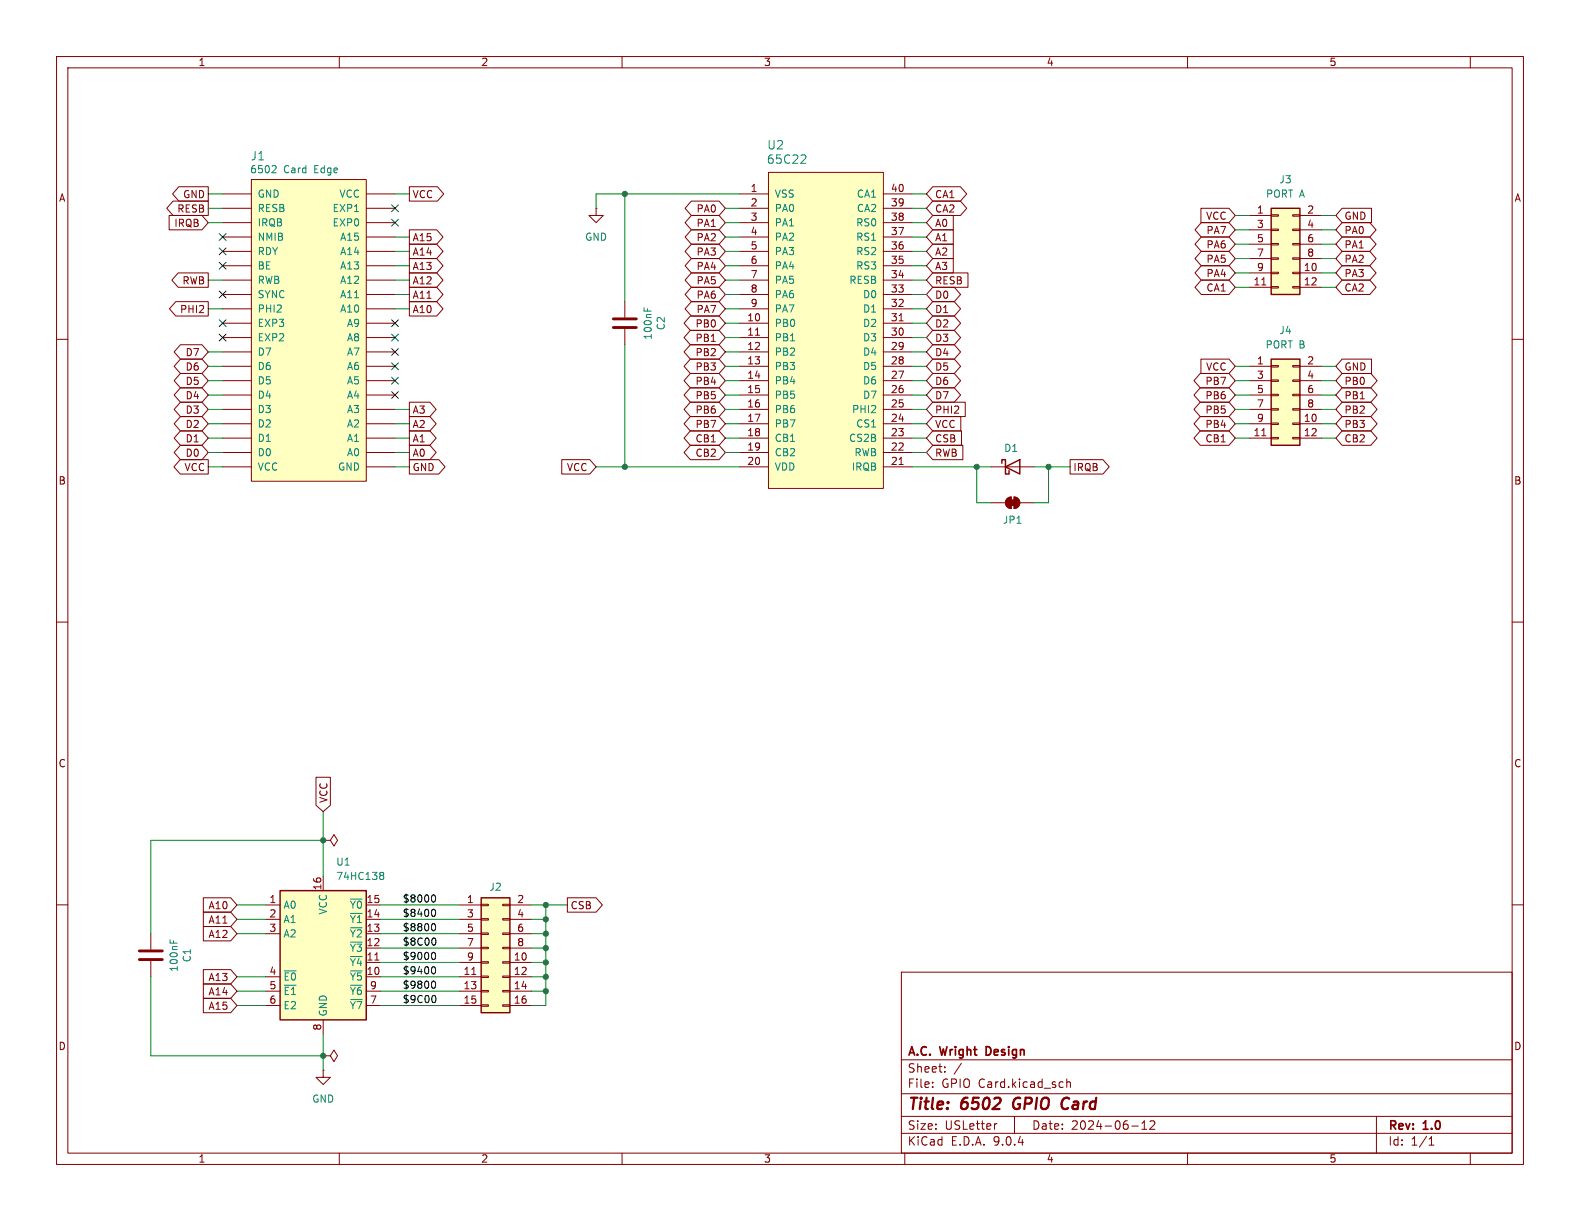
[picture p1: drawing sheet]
<svg xmlns="http://www.w3.org/2000/svg" width="279mm" height="216mm" viewBox="0 0 279 216" stroke-linecap="round" stroke-linejoin="round" font-family="sans-serif">
<g fill="none" stroke="#840000" stroke-width=".18">
<path d="M10 10h259.4v195.9h-259.4zM12 12h255.4v191.9h-255.4zM60 10v2M110 10v2M160 10v2M210 10v2M260 10v2M10 60h2M267.4 60h2M10 110h2M267.4 110h2M10 160h2"/>
<path d="M159.4 171.9h108v32h-108zM267.4 160h2M159.4 197.4h108M159.4 193.4h108M159.4 187.4h108M164.9 192.1v.2M164.9 191.4v.1M167.1 189.4v.2M167.1 188.7v.1M170 188l-1.3 1.9M176.3 198.7l-.3 .1M179.4 197.4v3"/>
<path d="M188.6 190.8v1.5M188.6 191.4l.3-.1 .3 .1 .1 .9M200.1 199.1h1.2M201.9 199.7h.9M201.9 198.6l.5-.4v1.5M203.4 198.3l.5-.1 .2 .1 .1 .3-.9 1.1h.9M243.4 197.4v6.5M60 203.9v2M110 203.9v2M159.4 200.4h108M160 203.9v2M210 203.9v2"/>
<path d="M252.7 202.5h.9M252.7 201.4l.4-.4v1.5M260 203.9v2"/>
</g>
<path d="M179.4 194.4a1.27 1.27 0 0 0 0 1.6M188 196l.3 .1 .5-.1M188.7 194.1l-.5 .1-.2 .2" fill="none" stroke="#840000" stroke-width=".4"/>
<path d="M174.7 185.1h-.3v1.5h.3" fill="none" stroke="#840000" stroke-width=".3"/>
<path d="M44.4 31.8h20.4v53.3h-20.4z" fill="#ffffc2"/>
<g fill="none" stroke="#840000" stroke-width=".18">
<path d="M39.4 34.3h5M39.4 36.8h5M39.4 39.4h5M44.4 31.8h20.4v53.3h-20.4zM64.8 34.3h5M64.8 36.8h5M64.8 39.4h5M39.4 41.9h5M39.4 44.5h5M39.4 47h5M39.4 49.5h5M39.4 52.1h5"/>
<path d="M39.4 54.6h5M39.4 57.2h5M39.4 59.7h5M64.8 41.9h5M64.8 44.5h5M64.8 47h5M64.8 49.5h5M64.8 52.1h5M64.8 54.6h5M64.8 57.2h5M64.8 59.7h5M39.4 62.2h5"/>
<path d="M39.4 64.8h5M39.4 67.3h5M39.4 69.9h5M39.4 72.4h5M39.4 74.9h5M39.4 77.5h5M64.8 62.2h5M64.8 64.8h5M64.8 67.3h5M64.8 69.9h5M64.8 72.4h5M64.8 74.9h5"/>
<path d="M64.8 77.5h5M39.4 80h5M39.4 82.6h5M64.8 80h5M64.8 82.6h5"/>
</g>
<path d="M48.6 29.3l.2 .2v.3l-.8 .8h.8" fill="none" stroke="#008484" stroke-width=".18"/>
<path d="M224.8 63.5h5.1v15.2h-5.1z" fill="#ffffc2"/>
<path d="M224.8 63.5h5.1v15.2h-5.1z" fill="none" stroke="#840000" stroke-width=".25"/>
<g fill="none" stroke="#840000" stroke-width=".18">
<path d="M221 64.8h3.8M221 67.3h3.8M221 69.9h3.8M221 72.4h3.8M221 74.9h3.8M221 77.5h3.8M223.1 77.1h.8M224.8 64.6h1.3v.3h-1.3zM224.8 67.2h1.3v.2h-1.3zM224.8 69.7h1.3v.3h-1.3zM224.8 72.3h1.3v.2h-1.3zM224.8 74.8h1.3v.3h-1.3z"/>
<path d="M224.8 77.3h1.3v.3h-1.3zM228.6 64.6h1.3v.3h-1.3zM228.6 67.2h1.3v.2h-1.3zM228.6 69.7h1.3v.3h-1.3zM228.6 72.3h1.3v.2h-1.3zM228.6 74.8h1.3v.3h-1.3zM228.6 77.3h1.3v.3h-1.3zM229.9 64.8h3.8M229.9 67.3h3.8M229.9 69.9h3.8M229.9 72.4h3.8M229.9 74.9h3.8"/>
<path d="M229.9 77.5h3.8"/>
</g>
<path d="M135.9 30.5h20.3v55.9h-20.3z" fill="#ffffc2"/>
<g fill="none" stroke="#840000" stroke-width=".18">
<path d="M130.8 34.3h5.1M130.8 36.8h5.1M130.8 39.4h5.1M135.9 30.5h20.3v55.9h-20.3zM156.2 34.3h5.1M156.2 36.8h5.1M156.2 39.4h5.1M110.5 53.3v2.8M110.5 58.2v2.8M130.8 41.9h5.1M130.8 44.5h5.1M130.8 47h5.1"/>
<path d="M130.8 49.5h5.1M130.8 52.1h5.1M130.8 54.6h5.1M130.8 57.2h5.1M130.8 59.7h5.1M133.6 59.3h.7M156.2 41.9h5.1M156.2 44.5h5.1M156.2 47h5.1M156.2 49.5h5.1M156.2 52.1h5.1M156.2 54.6h5.1"/>
<path d="M156.2 57.2h5.1M156.2 59.7h5.1M159 56.7h.7M130.8 62.2h5.1M130.8 64.8h5.1M130.8 67.3h5.1M130.8 69.9h5.1M130.8 72.4h5.1M130.8 74.9h5.1M130.8 77.5h5.1M156.2 62.2h5.1M156.2 64.8h5.1"/>
<path d="M156.2 67.3h5.1M156.2 69.9h5.1M156.2 72.4h5.1M156.2 74.9h5.1M156.2 77.5h5.1M130.8 80h5.1M130.8 82.6h5.1M156.2 80h5.1M156.2 82.6h5.1M159 82.1h.7M175.3 82.6h7.6M175.3 88.9h2.5"/>
<path d="M178.1 88.2l.7-.3v2a1.02 1.02 0 0 1-.9-.6 1.02 1.02 0 0 1 .2-1.1zM179.3 87.9a1.02 1.02 0 0 1 1 1 1.02 1.02 0 0 1-1 1zM180.3 88.9h2.6"/>
</g>
<path d="M142.2 27.4l.3 .3-.1 .3-.8 .9h.9M113.9 54.4v.6M114.5 54.6v.4" fill="none" stroke="#008484" stroke-width=".18"/>
<path d="M108.5 56.4h4M108.5 57.9h4" fill="none" stroke="#840000" stroke-width=".51"/>
<g fill="#840000" stroke="#840000" stroke-width=".18">
<path d="M178.6 88.4h1v1h-1z"/>
<path d="M178.1 88.2l.7-.3v2a1.02 1.02 0 0 1-.9-.6 1.02 1.02 0 0 1 .2-1.1z"/>
<path d="M179.3 87.9a1.02 1.02 0 0 1 1 1 1.02 1.02 0 0 1-1 1z"/>
</g>
<path d="M177.2 81.9v-.6h.6v2.5h.6v-.6M177.8 82.6l2.5-1.3v2.5z" fill="none" stroke="#840000" stroke-width=".25"/>
<path d="M224.8 36.8h5.1v15.3h-5.1z" fill="#ffffc2"/>
<path d="M224.8 36.8h5.1v15.3h-5.1z" fill="none" stroke="#840000" stroke-width=".25"/>
<g fill="none" stroke="#840000" stroke-width=".18">
<path d="M221 38.1h3.8M224.8 38h1.3v.2h-1.3zM228.6 38h1.3v.2h-1.3zM229.9 38.1h3.8M221 40.6h3.8M221 43.2h3.8M221 45.7h3.8M221 48.3h3.8M221 50.8h3.8M223.1 50.4h.8M224.8 40.5h1.3v.3h-1.3zM224.8 43.1h1.3v.2h-1.3z"/>
<path d="M224.8 45.6h1.3v.2h-1.3zM224.8 48.1h1.3v.3h-1.3zM224.8 50.7h1.3v.2h-1.3zM228.6 40.5h1.3v.3h-1.3zM228.6 43.1h1.3v.2h-1.3zM228.6 45.6h1.3v.2h-1.3zM228.6 48.1h1.3v.3h-1.3zM228.6 50.7h1.3v.2h-1.3zM229.9 40.6h3.8M229.9 43.2h3.8M229.9 45.7h3.8M229.9 48.3h3.8"/>
<path d="M229.9 50.8h3.8"/>
</g>
<path d="M85.1 158.8h5.1v20.3h-5.1z" fill="#ffffc2"/>
<path d="M85.1 158.8h5.1v20.3h-5.1z" fill="none" stroke="#840000" stroke-width=".25"/>
<g fill="none" stroke="#840000" stroke-width=".18">
<path d="M57.1 148.6h1.3l.7-1 .6 1-.6 1-.7-1M57.1 148.6h.1M85.1 159.9h1.3v.2h-1.3zM88.9 159.9h1.3v.2h-1.3zM81.3 160h3.8M81.3 162.6h3.8M81.3 165.1h3.8M81.3 167.6h3.8M81.3 170.2h3.8M81.3 172.7h3.8M81.3 175.3h3.8M81.3 177.8h3.8"/>
<path d="M83.4 172.3h.8M85.1 162.4h1.3v.3h-1.3zM85.1 165h1.3v.2h-1.3zM85.1 167.5h1.3v.3h-1.3zM85.1 170.1h1.3v.2h-1.3zM85.1 172.6h1.3v.2h-1.3zM85.1 175.1h1.3v.3h-1.3zM85.1 177.7h1.3v.2h-1.3zM88.9 162.4h1.3v.3h-1.3zM88.9 165h1.3v.2h-1.3zM88.9 167.5h1.3v.3h-1.3zM88.9 170.1h1.3v.2h-1.3z"/>
<path d="M88.9 172.6h1.3v.2h-1.3zM88.9 175.1h1.3v.3h-1.3zM88.9 177.7h1.3v.2h-1.3zM90.2 160h3.8M90.2 162.6h3.8M90.2 165.1h3.8M90.2 167.6h3.8M90.2 170.2h3.8M90.2 172.7h3.8M90.2 175.3h3.8M90.2 177.8h3.8M57.1 189.2v1.3h1.3l-1.3 1.3-1.2-1.3h1.2"/>
<path d="M57.1 189.2h.1M57.1 186.7h1.3l.7-1 .6 1-.6 1-.7-1M57.1 186.7h.1"/>
</g>
<path d="M49.5 157.5h15.3v22.8h-15.3z" fill="#ffffc2"/>
<path d="M49.5 157.5h15.3v22.8h-15.3z" fill="none" stroke="#840000" stroke-width=".25"/>
<g fill="none" stroke="#840000" stroke-width=".18">
<path d="M29.9 38.1h5.8l1.1 1.3-1.1 1.2h-5.8zM30.6 35.6h6.2v2.5h-6.2l-1.1-1.3zM31.6 33h5.2v2.6h-5.2l-1.1-1.3zM72.4 33h5l1.1 1.3-1.1 1.3h-5zM105.4 36.8v1.3h1.3l-1.3 1.3-1.3-1.3h1.3M105.4 36.8h.1M122.3 38.1h4.9l1.1 1.3-1.1 1.2h-4.9l-1.2-1.2zM122.3 35.6h4.9l1.1 1.2-1.1 1.3h-4.9l-1.2-1.3zM164.9 33h4.9l1.2 1.3-1.2 1.3h-4.9l-1.1-1.3zM164.9 38.1h3.7v2.5h-3.7l-1.1-1.2zM164.9 35.6h4.9l1.2 1.2-1.2 1.3h-4.9l-1.1-1.3zM212.4 36.8h4.9l1.1 1.3-1.1 1.3h-4.9z"/>
<path d="M212.4 39.4h4.9l1.1 1.2-1.1 1.3h-4.9l-1.1-1.3zM237.3 39.4h4.9l1.1 1.2-1.1 1.3h-4.9l-1.1-1.3zM237.3 36.8h5.2v2.6h-5.2l-1.1-1.3zM31.1 53.3h5.7v2.6h-5.7l-1.1-1.3zM31.5 48.3h5.3v2.5h-5.3l-1.1-1.3zM72.4 40.6h4.8l1.1 1.3-1.1 1.3h-4.8zM72.4 43.2h4.8l1.1 1.3-1.1 1.2h-4.8zM72.4 45.7h4.8l1.1 1.3-1.1 1.3h-4.8zM72.4 50.8h4.8l1.1 1.3-1.1 1.2h-4.8zM72.4 53.3h4.8l1.1 1.3-1.1 1.3h-4.8zM72.4 48.3h4.8l1.1 1.2-1.1 1.3h-4.8zM122.1 55.9h5.1l1.1 1.3-1.1 1.2h-5.1l-1.1-1.2z"/>
<path d="M122.1 58.4h5.1l1.1 1.3-1.1 1.3h-5.1l-1.1-1.3zM122.3 43.2h4.9l1.1 1.3-1.1 1.2h-4.9l-1.2-1.2zM122.3 45.7h4.9l1.1 1.3-1.1 1.3h-4.9l-1.2-1.3zM122.3 40.6h4.9l1.1 1.3-1.1 1.3h-4.9l-1.2-1.3zM122.3 48.3h4.9l1.1 1.2-1.1 1.3h-4.9l-1.2-1.3zM122.3 50.8h4.9l1.1 1.3-1.1 1.2h-4.9l-1.2-1.2zM122.3 53.3h4.9l1.1 1.3-1.1 1.3h-4.9l-1.2-1.3zM164.9 50.8h3.9l1.1 1.3-1.1 1.2h-3.9l-1.1-1.2zM164.9 48.3h6.3v2.5h-6.3l-1.1-1.3zM164.9 53.3h3.9l1.1 1.3-1.1 1.3h-3.9l-1.1-1.3zM164.9 55.9h3.9l1.1 1.3-1.1 1.2h-3.9l-1.1-1.2zM164.9 58.4h3.9l1.1 1.3-1.1 1.3h-3.9l-1.1-1.3z"/>
<path d="M164.9 45.7h3.7v2.6h-3.7l-1.1-1.3zM164.9 40.6h3.7v2.6h-3.7l-1.1-1.3zM164.9 43.2h3.7v2.5h-3.7l-1.1-1.2zM212.4 49.5h4.9l1.1 1.3-1.1 1.3h-4.9l-1.1-1.3zM212.4 47h4.9l1.1 1.3-1.1 1.2h-4.9l-1.1-1.2zM212.4 44.4h4.9l1.1 1.3-1.1 1.3h-4.9l-1.1-1.3zM212.4 41.9h4.9l1.1 1.3-1.1 1.3h-4.9l-1.1-1.3zM237.3 44.4h4.9l1.1 1.3-1.1 1.3h-4.9l-1.1-1.3zM237.3 47h4.9l1.1 1.3-1.1 1.2h-4.9l-1.1-1.2zM237.3 49.5h4.9l1.1 1.3-1.1 1.3h-4.9l-1.1-1.3zM237.3 41.9h4.9l1.1 1.3-1.1 1.3h-4.9l-1.1-1.3zM31.9 73.7h3.8l1.1 1.2-1.1 1.3h-3.8l-1.1-1.3z"/>
<path d="M31.9 78.7h3.8l1.1 1.3-1.1 1.3h-3.8l-1.1-1.3zM31.9 61h3.8l1.1 1.2-1.1 1.3h-3.8l-1.1-1.3zM31.9 63.5h3.8l1.1 1.3-1.1 1.2h-3.8l-1.1-1.2zM31.9 71.1h3.8l1.1 1.3-1.1 1.3h-3.8l-1.1-1.3zM31.9 66h3.8l1.1 1.3-1.1 1.3h-3.8l-1.1-1.3zM31.9 68.6h3.8l1.1 1.3-1.1 1.2h-3.8l-1.1-1.2zM31.9 76.2h3.8l1.1 1.3-1.1 1.2h-3.8l-1.1-1.2zM72.4 73.7h3.6l1.1 1.2-1.1 1.3h-3.6zM72.4 71.1h3.6l1.1 1.3-1.1 1.3h-3.6zM72.4 76.2h3.6l1.1 1.3-1.1 1.2h-3.6zM72.4 78.7h3.6l1.1 1.3-1.1 1.3h-3.6zM122.1 78.7h5.1l1.1 1.3-1.1 1.3h-5.1l-1.1-1.3z"/>
<path d="M122.1 76.2h5.1l1.1 1.3-1.1 1.2h-5.1l-1.1-1.2zM122.1 73.7h5.1l1.1 1.2-1.1 1.3h-5.1l-1.1-1.3zM122.1 63.5h5.1l1.1 1.3-1.1 1.2h-5.1l-1.1-1.2zM122.1 61h5.1l1.1 1.2-1.1 1.3h-5.1l-1.1-1.3zM122.1 66h5.1l1.1 1.3-1.1 1.3h-5.1l-1.1-1.3zM122.1 68.6h5.1l1.1 1.3-1.1 1.2h-5.1l-1.1-1.2zM122.1 71.1h5.1l1.1 1.3-1.1 1.3h-5.1l-1.1-1.3zM164.9 61h3.9l1.1 1.2-1.1 1.3h-3.9l-1.1-1.3zM164.9 63.5h3.9l1.1 1.3-1.1 1.2h-3.9l-1.1-1.2zM164.9 68.6h3.9l1.1 1.3-1.1 1.2h-3.9l-1.1-1.2zM164.9 66h3.9l1.1 1.3-1.1 1.3h-3.9l-1.1-1.3zM164.9 71.1h5.8v2.6h-5.8l-1.1-1.3z"/>
<path d="M164.9 73.7h5v2.5h-5l-1.1-1.3zM164.9 76.2h5.1v2.5h-5.1l-1.1-1.2zM164.9 78.7h5.4v2.6h-5.4l-1.1-1.3zM212.2 71.1h5.1l1.1 1.3-1.1 1.3h-5.1l-1.1-1.3zM212.2 73.7h5.1l1.1 1.2-1.1 1.3h-5.1l-1.1-1.3zM212.2 76.2h5.1l1.1 1.3-1.1 1.2h-5.1l-1.1-1.2zM212.2 68.6h5.1l1.1 1.3-1.1 1.2h-5.1l-1.1-1.2zM212.2 66h5.1l1.1 1.3-1.1 1.3h-5.1l-1.1-1.3zM212.4 63.5h4.9l1.1 1.3-1.1 1.2h-4.9zM237.3 66h5.1l1.1 1.3-1.1 1.3h-5.1l-1.1-1.3zM237.3 63.5h5.2v2.5h-5.2l-1.1-1.2zM237.3 68.6h5.1l1.1 1.3-1.1 1.2h-5.1l-1.1-1.2z"/>
<path d="M237.3 73.7h5.1l1.1 1.2-1.1 1.3h-5.1l-1.1-1.3zM237.3 71.1h5.1l1.1 1.3-1.1 1.3h-5.1l-1.1-1.3zM237.3 76.2h5.1l1.1 1.3-1.1 1.2h-5.1l-1.1-1.2zM31.9 81.3h4.9v2.5h-4.9l-1.1-1.2zM72.4 81.3h5.2l1.1 1.3-1.1 1.2h-5.2zM99.3 81.3h5l1.1 1.3-1.1 1.2h-5zM189.2 81.3h5.8l1.2 1.3-1.2 1.2h-5.8zM55.9 137.4h2.5v5l-1.3 1.1-1.2-1.1zM36 158.7h4.8l1.1 1.3-1.1 1.3h-4.8zM57.1 154.9v2.6M100.3 158.7h5.1l1.1 1.3-1.1 1.3h-5.1zM26.7 165.1v2.8"/>
<path d="M26.7 169.9v2.8M36 163.8h4.8l1.1 1.3-1.1 1.3h-4.8zM36 161.3h4.8l1.1 1.3-1.1 1.2h-4.8zM36 171.4h4.8l1.1 1.3-1.1 1.3h-4.8zM36 174h4.8l1.1 1.3-1.1 1.2h-4.8zM36 176.5h4.8l1.1 1.3-1.1 1.3h-4.8zM47 160h2.5M47 162.6h2.5M47 165.1h2.5M47 172.7h2.5M47 175.3h2.5M47 177.8h2.5"/>
<path d="M64.8 160h2.5M64.8 162.6h2.5M64.8 165.1h2.5M64.8 172.7h2.5M64.8 175.3h2.5M64.8 177.8h2.5M64.8 167.6h2.5M64.8 170.2h2.5M66.3 169.8h.7M57.1 180.3v2.6"/>
</g>
<path d="M62 159h2M67.3 154.7l.1 .1M67.3 154.3l.3-.1 .2 .2 .1 .2-.3 .2M67.4 154.8h.2M67.4 154.8l-.1 .1M67.6 154.8l.3 .2-.1 .4-.2 .1h-.3M30.1 166.2v.6M30.7 166.3v.5M50.3 171.7h2.1" fill="none" stroke="#008484" stroke-width=".18"/>
<path d="M24.6 168.1h4.1M24.6 169.7h4.1" fill="none" stroke="#840000" stroke-width=".51"/>
<path d="M76.5 158.3l.1-.1a.68 .68 0 0 1 .4 .7 .68 .68 0 0 1-.4 .6l-.1-.1M76.5 168.5l.1-.1a.68 .68 0 0 1 .4 .6 .68 .68 0 0 1-.4 .7l-.1-.1M76.5 160.8h.1a.68 .68 0 0 1 .4 .6 .68 .68 0 0 1-.4 .6h-.1M76.5 163.4l.1-.1a.68 .68 0 0 1 .4 .7 .68 .68 0 0 1-.4 .6l-.1-.1M76.5 171l.1-.1a.68 .68 0 0 1 .4 .7 .68 .68 0 0 1-.4 .6l-.1-.1M76.5 173.5h.1a.68 .68 0 0 1 .4 .6 .68 .68 0 0 1-.4 .6h-.1M76.8 165.9a.79 .79 0 0 1 0 1.2M76.8 176a.79 .79 0 0 1 0 1.3" fill="none" stroke="#000" stroke-width=".18"/>
<g fill="none" stroke="#008400" stroke-width=".18">
<path d="M36.8 39.4h2.6M36.8 34.3h2.6M36.8 36.8h2.6M69.8 34.3h2.6M110.5 34.3v19M128.3 39.4h2.5M128.3 36.8h2.5M130.8 34.3h-25.4v2.5M161.3 39.4h2.5M161.3 34.3h2.5M161.3 36.8h2.5M218.4 38.1h2.6"/>
<path d="M233.7 38.1h2.5M36.8 54.6h2.6M36.8 49.5h2.6M69.8 54.6h2.6M69.8 49.5h2.6M69.8 44.5h2.6M69.8 41.9h2.6M69.8 47h2.6M69.8 52.1h2.6M128.3 54.6h2.5M128.3 49.5h2.5M128.3 59.7h2.5"/>
<path d="M128.3 57.2h2.5M128.3 44.5h2.5M128.3 41.9h2.5M128.3 47h2.5M128.3 52.1h2.5M161.3 54.6h2.5M161.3 49.5h2.5M161.3 59.7h2.5M161.3 57.2h2.5M161.3 44.5h2.5M161.3 41.9h2.5M161.3 47h2.5"/>
<path d="M161.3 52.1h2.5M218.4 50.8h2.6M218.4 43.2h2.6M218.4 40.6h2.6M218.4 48.3h2.6M218.4 45.7h2.6M233.7 50.8h2.5M233.7 43.2h2.5M233.7 40.6h2.5M233.7 48.3h2.5M233.7 45.7h2.5M36.8 67.3h2.6"/>
<path d="M36.8 77.5h2.6M36.8 64.8h2.6M36.8 62.2h2.6M36.8 74.9h2.6M36.8 69.9h2.6M36.8 72.4h2.6M69.8 77.5h2.6M69.8 74.9h2.6M69.8 72.4h2.6M110.5 61v21.6M128.3 67.3h2.5M128.3 77.5h2.5"/>
<path d="M128.3 64.8h2.5M128.3 62.2h2.5M128.3 74.9h2.5M128.3 69.9h2.5M128.3 72.4h2.5M161.3 67.3h2.5M161.3 77.5h2.5M161.3 64.8h2.5M161.3 62.2h2.5M161.3 74.9h2.5M161.3 69.9h2.5M161.3 72.4h2.5"/>
<path d="M218.4 67.3h2.6M218.4 77.5h2.6M218.4 64.8h2.6M218.4 74.9h2.6M218.4 69.9h2.6M218.4 72.4h2.6M233.7 67.3h2.5M233.7 77.5h2.5M233.7 64.8h2.5M233.7 74.9h2.5M233.7 69.9h2.5M233.7 72.4h2.5"/>
<path d="M36.8 82.6h2.6M36.8 80h2.6M69.8 82.6h2.6M69.8 80h2.6M105.4 82.6h25.4M128.3 80h2.5M161.3 82.6h14M161.3 80h2.5M172.7 82.6v6.3h2.6M182.9 82.6h6.3M185.4 82.6v6.3h-2.5M57.1 143.5v11.4"/>
<path d="M57.1 148.6h-30.4v16.5M26.7 172.7v14h30.4M41.9 175.3h5.1M41.9 177.8h5.1M41.9 160h5.1M41.9 172.7h5.1M41.9 162.6h5.1M41.9 165.1h5.1M67.3 175.3h14M67.3 177.8h14M67.3 160h14M67.3 172.7h14"/>
<path d="M67.3 162.6h14M67.3 165.1h14M67.3 170.2h14M67.3 167.6h14M94 175.3h2.5M94 160h6.3M94 172.7h2.5M94 162.6h2.5M94 165.1h2.5M94 170.2h2.5M94 167.6h2.5M96.5 160v17.8h-2.5"/>
<path d="M57.1 182.9v6.3"/>
</g>
<g fill="none" stroke="#000084" stroke-width=".18">
<path d="M69.2 38.8l1.3 1.2M69.2 36.2l1.3 1.2M70.5 38.8l-1.3 1.2M70.5 36.2l-1.3 1.2M38.8 56.5l1.2 1.3M38.8 59.1l1.2 1.2M38.8 46.4l1.2 1.2M38.8 43.8l1.2 1.3M38.8 51.5l1.2 1.2M38.8 41.3l1.2 1.2M40 56.5l-1.2 1.3M40 59.1l-1.2 1.2"/>
<path d="M40 46.4l-1.2 1.2M40 43.8l-1.2 1.3M40 51.5l-1.2 1.2M40 41.3l-1.2 1.2M69.2 59.1l1.3 1.2M69.2 56.5l1.3 1.3M70.5 59.1l-1.3 1.2M70.5 56.5l-1.3 1.3M69.2 69.2l1.3 1.3M69.2 64.2l1.3 1.2M69.2 61.6l1.3 1.2M69.2 66.7l1.3 1.2"/>
<path d="M70.5 69.2l-1.3 1.3M70.5 64.2l-1.3 1.2M70.5 61.6l-1.3 1.2M70.5 66.7l-1.3 1.2"/>
</g>
<g fill="#008400" stroke="#008400" stroke-width=".18">
<circle cx="110.5" cy="82.6" r=".46"/>
<circle cx="57.1" cy="148.6" r=".46"/>
<circle cx="57.1" cy="186.7" r=".46"/>
<circle cx="96.5" cy="170.2" r=".46"/>
<circle cx="96.5" cy="167.6" r=".46"/>
<circle cx="96.5" cy="165.1" r=".46"/>
<circle cx="96.5" cy="175.3" r=".46"/>
<circle cx="96.5" cy="172.7" r=".46"/>
<circle cx="96.5" cy="160" r=".46"/>
<circle cx="96.5" cy="162.6" r=".46"/>
<circle cx="172.7" cy="82.6" r=".46"/>
<circle cx="185.4" cy="82.6" r=".46"/>
<circle cx="110.5" cy="34.3" r=".46"/>
</g>
<g font-size="2.8" fill="#840000">
<text x="160.4" y="196.8">Title:</text>
<text x="170.1" y="196.8">6502</text>
<text x="180" y="196.8">GPIO</text>
<text x="189.4" y="196.8">Card</text>
</g>
<g font-size="2.1" fill="#008484">
<text x="44.2" y="28.6">J1</text>
<text x="135.5" y="29.2">65C22</text>
<text x="135.6" y="26.6">U2</text>
</g>
<g font-size="2.1" fill="#840000">
<text x="160.4" y="189.9">Sheet:</text>
<text x="160.4" y="187.1">A.C.</text>
<text x="166.4" y="187.1">Wright</text>
<text x="175" y="187.1">Design</text>
<text x="160.4" y="192.6">File:</text>
<text x="166.5" y="192.6">GPIO Card.kicad_sch</text>
<text x="160.4" y="202.8">KiCad</text>
<text x="160.4" y="200">Size:</text>
<text x="167.1" y="200">USLetter</text>
<text x="168.1" y="202.8">E.D.A.</text>
<text x="175.7" y="202.8">9.0.4</text>
<text x="182.4" y="200">Date:</text>
<text x="189.4" y="200">2024-06-12</text>
<text x="245.4" y="200.2">Rev:</text>
<text x="245.4" y="202.8">Id:</text>
<text x="249.5" y="202.8">1/1</text>
<text x="251.8" y="200.2">1.0</text>
</g>
<g font-size="1.8" fill="#840000">
<text x="35" y="11.9">1</text>
<text x="85" y="11.9">2</text>
<text x="135" y="11.9">3</text>
<text x="185" y="11.9">4</text>
<text x="235" y="11.9">5</text>
<text x="10.3" y="35.9">A</text>
<text x="32.3" y="35.2">GND</text>
<text x="72.9" y="35.2">VCC</text>
<text x="132.6" y="34">1</text>
<text x="157.4" y="34">40</text>
<text x="165.3" y="35.2">CA1</text>
<text x="267.7" y="35.9">A</text>
<text x="30.7" y="40.3">IRQB</text>
<text x="31.3" y="37.8">RESB</text>
<text x="123.1" y="40.3">PA1</text>
<text x="123.1" y="37.8">PA0</text>
<text x="132.6" y="36.6">2</text>
<text x="132.6" y="39.1">3</text>
<text x="132.6" y="41.7">4</text>
<text x="157.4" y="36.6">39</text>
<text x="157.4" y="39.1">38</text>
<text x="157.4" y="41.7">37</text>
<text x="165.3" y="40.3">A0</text>
<text x="165.3" y="37.8">CA2</text>
<text x="213.2" y="39.1">VCC</text>
<text x="213.2" y="41.6">PA7</text>
<text x="222.2" y="37.8">1</text>
<text x="222.2" y="40.4">3</text>
<text x="231.1" y="37.8">2</text>
<text x="231.1" y="40.4">4</text>
<text x="237.6" y="41.6">PA0</text>
<text x="237.6" y="39.1">GND</text>
<text x="72.9" y="42.9">A15</text>
<text x="72.9" y="45.4">A14</text>
<text x="72.9" y="47.9">A13</text>
<text x="123.1" y="45.4">PA3</text>
<text x="123.1" y="47.9">PA4</text>
<text x="123.1" y="42.9">PA2</text>
<text x="132.6" y="44.2">5</text>
<text x="132.6" y="46.7">6</text>
<text x="157.4" y="44.2">36</text>
<text x="157.4" y="46.7">35</text>
<text x="165.3" y="47.9">A3</text>
<text x="165.3" y="42.9">A1</text>
<text x="165.3" y="45.4">A2</text>
<text x="213.2" y="46.7">PA5</text>
<text x="213.2" y="44.1">PA6</text>
<text x="222.2" y="42.9">5</text>
<text x="222.2" y="45.5">7</text>
<text x="231.1" y="42.9">6</text>
<text x="231.1" y="45.5">8</text>
<text x="237.6" y="46.7">PA2</text>
<text x="237.6" y="44.1">PA1</text>
<text x="32.2" y="50.5">RWB</text>
<text x="72.9" y="53">A11</text>
<text x="72.9" y="50.5">A12</text>
<text x="123.1" y="50.5">PA5</text>
<text x="123.1" y="53">PA6</text>
<text x="132.6" y="49.3">7</text>
<text x="132.6" y="51.8">8</text>
<text x="157.4" y="49.3">34</text>
<text x="157.4" y="51.8">33</text>
<text x="165.3" y="53">D0</text>
<text x="165.3" y="50.5">RESB</text>
<text x="213.2" y="51.8">CA1</text>
<text x="213.2" y="49.2">PA4</text>
<text x="221.6" y="50.5">11</text>
<text x="222.2" y="48">9</text>
<text x="230.5" y="48">10</text>
<text x="230.5" y="50.5">12</text>
<text x="237.6" y="49.2">PA3</text>
<text x="237.6" y="51.8">CA2</text>
<text x="31.7" y="55.6">PHI2</text>
<text x="72.9" y="55.6">A10</text>
<text x="122.9" y="58.1">PB0</text>
<text x="123.1" y="55.6">PA7</text>
<text x="132" y="56.9">10</text>
<text x="132" y="59.4">11</text>
<text x="132.6" y="54.4">9</text>
<text x="157.4" y="54.4">32</text>
<text x="157.4" y="56.9">31</text>
<text x="157.4" y="59.4">30</text>
<text x="165.3" y="55.6">D1</text>
<text x="165.3" y="58.1">D2</text>
<text x="32.7" y="63.2">D7</text>
<text x="32.7" y="65.7">D6</text>
<text x="122.9" y="65.7">PB3</text>
<text x="122.9" y="63.2">PB2</text>
<text x="122.9" y="60.6">PB1</text>
<text x="132" y="62">12</text>
<text x="132" y="64.5">13</text>
<text x="157.4" y="62">29</text>
<text x="157.4" y="64.5">28</text>
<text x="165.3" y="60.6">D3</text>
<text x="165.3" y="63.2">D4</text>
<text x="165.3" y="65.7">D5</text>
<text x="213.2" y="65.7">VCC</text>
<text x="222.2" y="64.5">1</text>
<text x="231.1" y="64.5">2</text>
<text x="237.6" y="65.7">GND</text>
<text x="32.7" y="68.3">D5</text>
<text x="32.7" y="70.8">D4</text>
<text x="122.9" y="68.3">PB4</text>
<text x="122.9" y="70.8">PB5</text>
<text x="132" y="67.1">14</text>
<text x="132" y="69.6">15</text>
<text x="157.4" y="67.1">27</text>
<text x="157.4" y="69.6">26</text>
<text x="165.3" y="70.8">D7</text>
<text x="165.3" y="68.3">D6</text>
<text x="213.1" y="70.8">PB6</text>
<text x="213.1" y="68.3">PB7</text>
<text x="222.2" y="67.1">3</text>
<text x="222.2" y="69.6">5</text>
<text x="231.1" y="67.1">4</text>
<text x="231.1" y="69.6">6</text>
<text x="237.6" y="68.3">PB0</text>
<text x="237.6" y="70.8">PB1</text>
<text x="32.7" y="75.9">D2</text>
<text x="32.7" y="73.3">D3</text>
<text x="72.9" y="75.9">A2</text>
<text x="72.9" y="73.3">A3</text>
<text x="122.9" y="75.9">PB7</text>
<text x="122.9" y="73.3">PB6</text>
<text x="132" y="72.1">16</text>
<text x="132" y="74.7">17</text>
<text x="132" y="77.2">18</text>
<text x="157.4" y="72.1">25</text>
<text x="157.4" y="74.7">24</text>
<text x="157.4" y="77.2">23</text>
<text x="165.3" y="73.3">PHI2</text>
<text x="165.3" y="75.9">VCC</text>
<text x="213.1" y="73.3">PB5</text>
<text x="213.1" y="75.9">PB4</text>
<text x="221.6" y="77.2">11</text>
<text x="222.2" y="72.1">7</text>
<text x="222.2" y="74.7">9</text>
<text x="230.5" y="74.7">10</text>
<text x="230.5" y="77.2">12</text>
<text x="231.1" y="72.1">8</text>
<text x="237.6" y="75.9">PB3</text>
<text x="237.6" y="73.3">PB2</text>
<text x="32.5" y="83.5">VCC</text>
<text x="32.7" y="81">D0</text>
<text x="32.7" y="78.4">D1</text>
<text x="72.9" y="78.4">A1</text>
<text x="72.9" y="81">A0</text>
<text x="72.9" y="83.5">GND</text>
<text x="100.1" y="83.5">VCC</text>
<text x="122.9" y="81">CB2</text>
<text x="122.9" y="78.4">CB1</text>
<text x="132" y="79.8">19</text>
<text x="132" y="82.3">20</text>
<text x="157.4" y="79.8">22</text>
<text x="157.4" y="82.3">21</text>
<text x="165.3" y="78.4">CSB</text>
<text x="165.3" y="81">RWB</text>
<text x="189.7" y="83.5">IRQB</text>
<text x="213.1" y="78.4">CB1</text>
<text x="237.6" y="78.4">CB2</text>
<text x="10.3" y="85.9">B</text>
<text x="267.7" y="85.9">B</text>
<text x="10.3" y="135.9">C</text>
<text x="267.7" y="135.9">C</text>
<text x="58.1" y="142.1" transform="rotate(-90 58.1 142.1)">VCC</text>
<text x="36.8" y="161">A10</text>
<text x="47.6" y="159.8">1</text>
<text x="56.9" y="157.5" transform="rotate(-90 56.9 157.5)">16</text>
<text x="64.7" y="159.8">15</text>
<text x="82.5" y="159.8">1</text>
<text x="91.4" y="159.8">2</text>
<text x="100.8" y="161">CSB</text>
<text x="36.8" y="166.1">A12</text>
<text x="36.8" y="163.5">A11</text>
<text x="47.6" y="162.3">2</text>
<text x="47.6" y="164.8">3</text>
<text x="64.7" y="162.3">14</text>
<text x="64.7" y="164.8">13</text>
<text x="64.7" y="167.4">12</text>
<text x="82.5" y="162.3">3</text>
<text x="82.5" y="164.8">5</text>
<text x="82.5" y="167.4">7</text>
<text x="91.4" y="162.3">4</text>
<text x="91.4" y="164.8">6</text>
<text x="91.4" y="167.4">8</text>
<text x="36.8" y="173.7">A13</text>
<text x="47.6" y="172.5">4</text>
<text x="64.7" y="169.9">11</text>
<text x="64.7" y="172.5">10</text>
<text x="81.9" y="172.5">11</text>
<text x="82.5" y="169.9">9</text>
<text x="90.8" y="169.9">10</text>
<text x="90.8" y="172.5">12</text>
<text x="36.8" y="176.2">A14</text>
<text x="36.8" y="178.8">A15</text>
<text x="47.6" y="175">5</text>
<text x="47.6" y="177.5">6</text>
<text x="65.3" y="175">9</text>
<text x="65.3" y="177.5">7</text>
<text x="81.9" y="175">13</text>
<text x="81.9" y="177.5">15</text>
<text x="90.8" y="175">14</text>
<text x="90.8" y="177.5">16</text>
<text x="10.3" y="185.9">D</text>
<text x="56.9" y="182.3" transform="rotate(-90 56.9 182.3)">8</text>
<text x="267.7" y="185.9">D</text>
<text x="35" y="205.8">1</text>
<text x="85" y="205.8">2</text>
<text x="135" y="205.8">3</text>
<text x="185" y="205.8">4</text>
<text x="235" y="205.8">5</text>
</g>
<g font-size="1.8" fill="#008484">
<text x="44.1" y="30.8">6502</text>
<text x="45.5" y="35.2">GND</text>
<text x="50.1" y="30.8">Card</text>
<text x="55.7" y="30.8">Edge</text>
<text x="59.9" y="35.2">VCC</text>
<text x="136.9" y="35.2">VSS</text>
<text x="151.4" y="35.2">CA1</text>
<text x="223.8" y="35.2">PORT A</text>
<text x="226.1" y="32.6">J3</text>
<text x="45.5" y="37.7">RESB</text>
<text x="45.5" y="40.2">IRQB</text>
<text x="58.7" y="37.7">EXP1</text>
<text x="58.7" y="40.2">EXP0</text>
<text x="136.9" y="37.7">PA0</text>
<text x="136.9" y="40.2">PA1</text>
<text x="151.3" y="40.2">RS0</text>
<text x="151.4" y="37.7">CA2</text>
<text x="45.5" y="42.8">NMIB</text>
<text x="45.5" y="45.3">RDY</text>
<text x="45.5" y="47.9">BE</text>
<text x="60" y="42.8">A15</text>
<text x="60" y="45.3">A14</text>
<text x="60" y="47.9">A13</text>
<text x="103.4" y="42.8">GND</text>
<text x="136.9" y="42.8">PA2</text>
<text x="136.9" y="45.3">PA3</text>
<text x="136.9" y="47.9">PA4</text>
<text x="151.3" y="42.8">RS1</text>
<text x="151.3" y="45.3">RS2</text>
<text x="151.3" y="47.9">RS3</text>
<text x="45.5" y="50.4">RWB</text>
<text x="45.5" y="52.9">SYNC</text>
<text x="60" y="50.4">A12</text>
<text x="60" y="52.9">A11</text>
<text x="136.9" y="50.4">PA5</text>
<text x="136.9" y="52.9">PA6</text>
<text x="150.1" y="50.4">RESB</text>
<text x="152.5" y="52.9">D0</text>
<text x="45.5" y="55.5">PHI2</text>
<text x="45.5" y="58">EXP3</text>
<text x="60" y="55.5">A10</text>
<text x="61.3" y="58">A9</text>
<text x="117.8" y="58.5" transform="rotate(-90 117.8 58.5)">C2</text>
<text x="136.9" y="55.5">PA7</text>
<text x="136.9" y="58">PB0</text>
<text x="152.5" y="55.5">D1</text>
<text x="152.5" y="58">D2</text>
<text x="226.1" y="59.3">J4</text>
<text x="45.5" y="60.6">EXP2</text>
<text x="45.5" y="63.1">D7</text>
<text x="45.5" y="65.6">D6</text>
<text x="61.3" y="60.6">A8</text>
<text x="61.3" y="63.1">A7</text>
<text x="61.3" y="65.6">A6</text>
<text x="115.4" y="60.2" transform="rotate(-90 115.4 60.2)">100nF</text>
<text x="136.9" y="60.6">PB1</text>
<text x="136.9" y="63.1">PB2</text>
<text x="136.9" y="65.6">PB3</text>
<text x="152.5" y="60.6">D3</text>
<text x="152.5" y="63.1">D4</text>
<text x="152.5" y="65.6">D5</text>
<text x="223.7" y="61.8">PORT B</text>
<text x="45.5" y="68.2">D5</text>
<text x="45.5" y="70.7">D4</text>
<text x="61.3" y="68.2">A5</text>
<text x="61.3" y="70.7">A4</text>
<text x="136.9" y="68.2">PB4</text>
<text x="136.9" y="70.7">PB5</text>
<text x="152.5" y="68.2">D6</text>
<text x="152.5" y="70.7">D7</text>
<text x="45.5" y="73.3">D3</text>
<text x="45.5" y="75.8">D2</text>
<text x="61.3" y="73.3">A3</text>
<text x="61.3" y="75.8">A2</text>
<text x="136.9" y="73.3">PB6</text>
<text x="136.9" y="75.8">PB7</text>
<text x="150.6" y="73.3">PHI2</text>
<text x="151.3" y="75.8">CS1</text>
<text x="45.5" y="78.3">D1</text>
<text x="45.5" y="80.9">D0</text>
<text x="45.5" y="83.4">VCC</text>
<text x="59.7" y="83.4">GND</text>
<text x="61.3" y="78.3">A1</text>
<text x="61.3" y="80.9">A0</text>
<text x="136.9" y="78.3">CB1</text>
<text x="136.9" y="80.9">CB2</text>
<text x="136.9" y="83.4">VDD</text>
<text x="150" y="78.3">CS2B</text>
<text x="150.5" y="83.4">IRQB</text>
<text x="151" y="80.9">RWB</text>
<text x="177.5" y="80.1">D1</text>
<text x="177.2" y="92.8">JP1</text>
<text x="59.4" y="153.3">U1</text>
<text x="59.4" y="155.8">74HC138</text>
<text x="50" y="160.9">A0</text>
<text x="58" y="161.8" transform="rotate(-90 58 161.8)">VCC</text>
<text x="61.8" y="160.9">~{Y0}</text>
<text x="86.4" y="157.7">J2</text>
<text x="50" y="163.4">A1</text>
<text x="50" y="166">A2</text>
<text x="61.8" y="163.4">~{Y1}</text>
<text x="61.8" y="166">~{Y2}</text>
<text x="31.6" y="171.9" transform="rotate(-90 31.6 171.9)">100nF</text>
<text x="33.9" y="170.3" transform="rotate(-90 33.9 170.3)">C1</text>
<text x="50" y="173.6">~{E0}</text>
<text x="61.8" y="168.5">~{Y3}</text>
<text x="61.8" y="171">~{Y4}</text>
<text x="61.8" y="173.6">~{Y5}</text>
<text x="50" y="176.1">~{E1}</text>
<text x="50" y="178.7">E2</text>
<text x="58" y="179.8" transform="rotate(-90 58 179.8)">GND</text>
<text x="61.8" y="176.1">~{Y6}</text>
<text x="61.8" y="178.7">~{Y7}</text>
<text x="55.1" y="195.2">GND</text>
</g>
<g font-size="1.8">
<text x="71.1" y="159.7">$8000</text>
<text x="71.1" y="164.8">$8800</text>
<text x="71.1" y="167.3">$8C00</text>
<text x="71.1" y="162.2">$8400</text>
<text x="71.1" y="169.8">$9000</text>
<text x="71.1" y="172.4">$9400</text>
<text x="71.1" y="174.9">$9800</text>
<text x="71.1" y="177.5">$9C00</text>
</g>
</svg>
